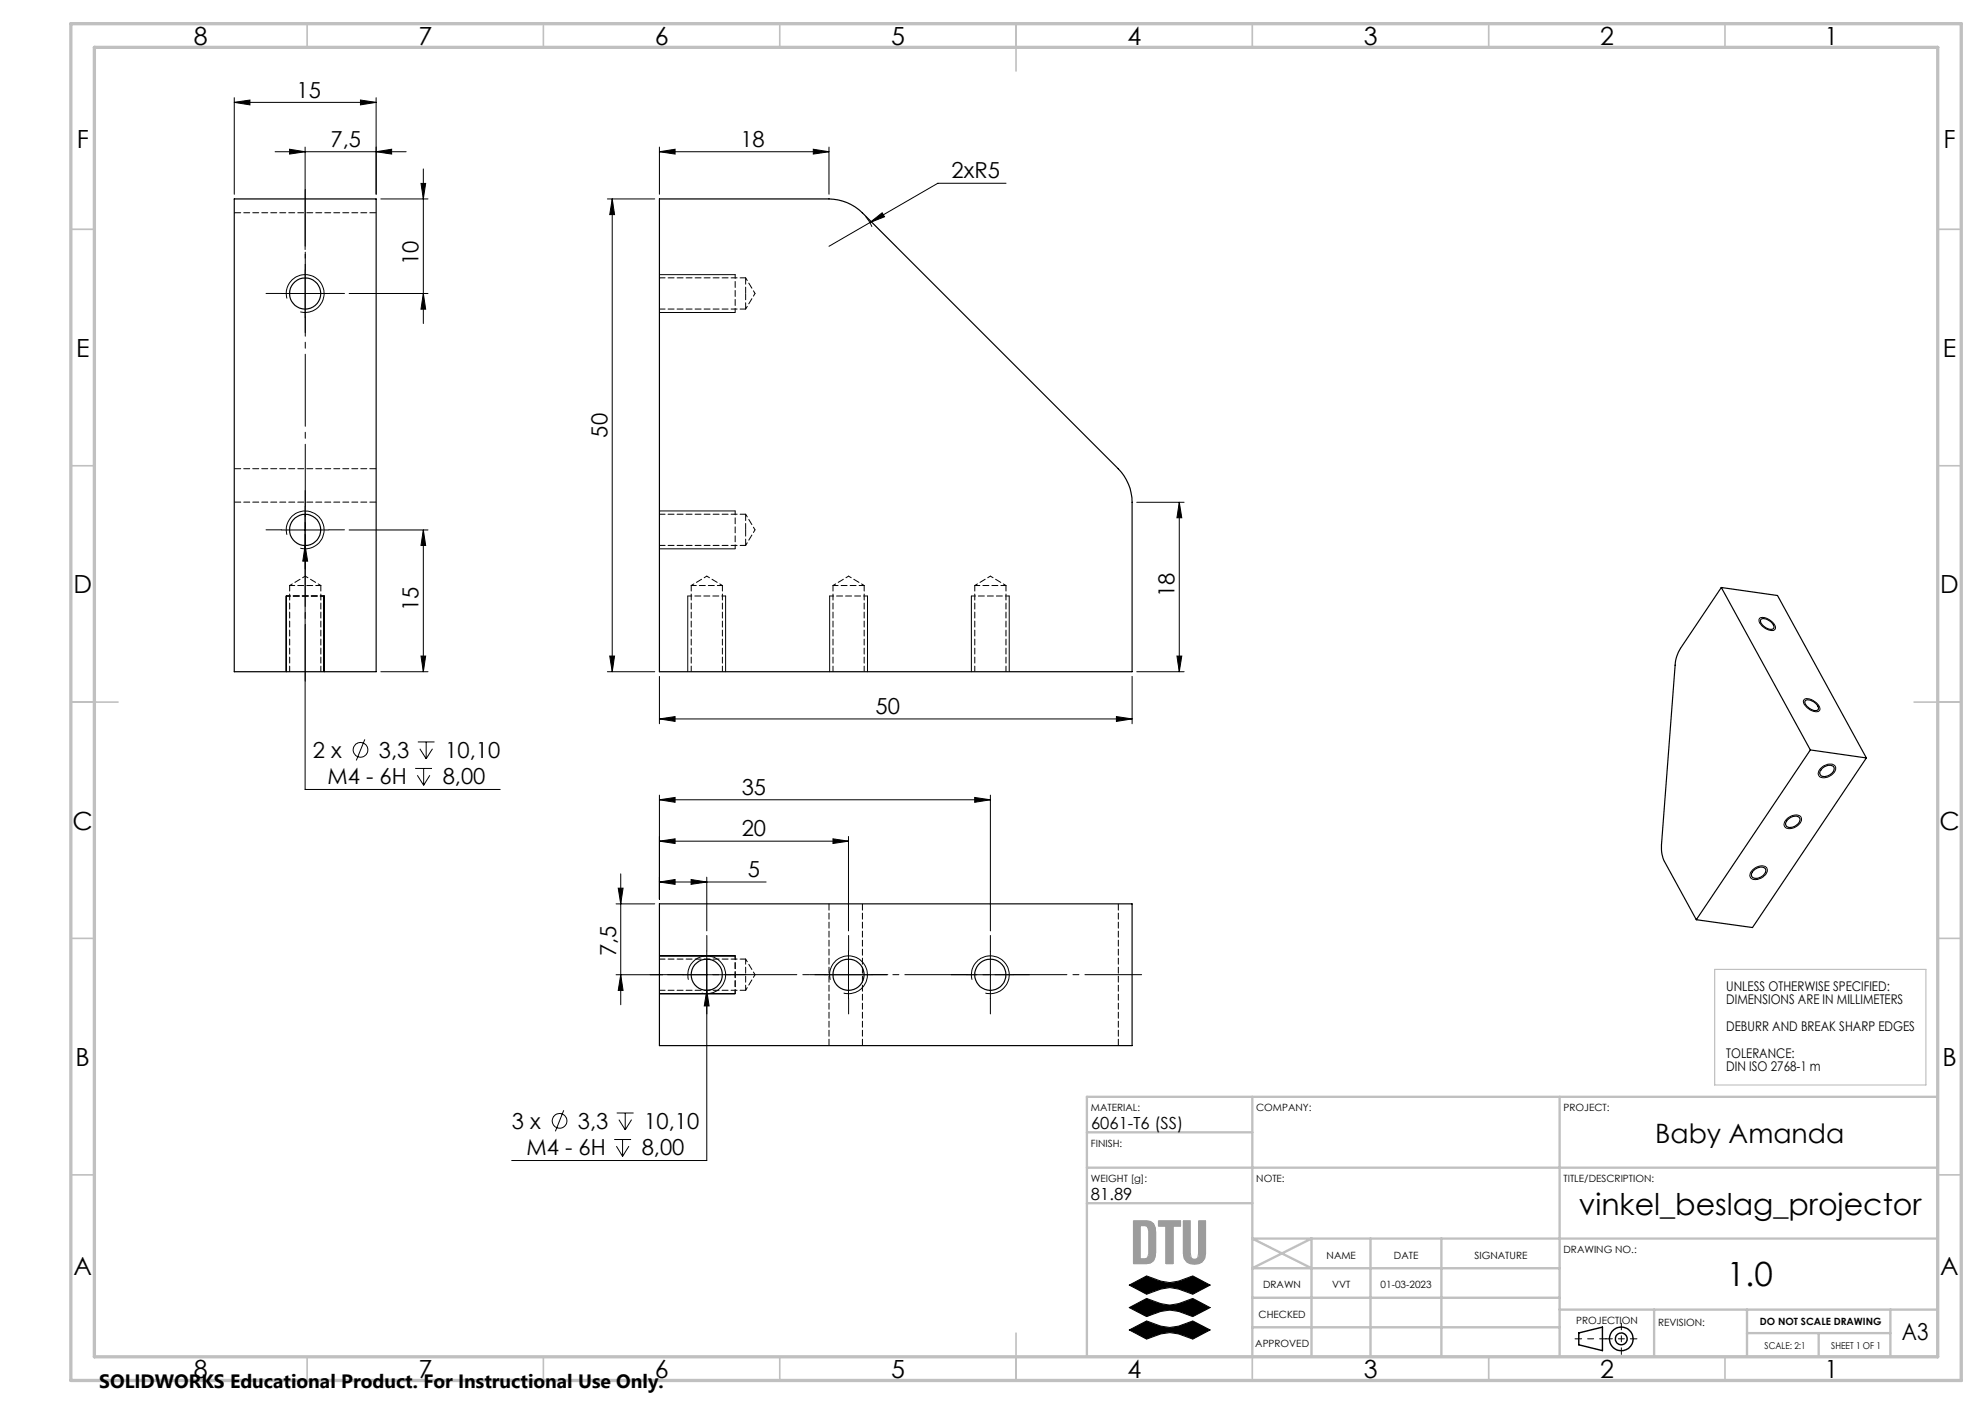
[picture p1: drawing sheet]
<svg xmlns="http://www.w3.org/2000/svg" width="420mm" height="297mm" viewBox="0 0 420 297" stroke-linecap="round" stroke-linejoin="round" font-family="sans-serif">
<path d="M238.9 271.8l3.7-1.9 3 1.1 1.9 .3 1.9-.3 3-1.1 3.6 1.9-3.6 2-3-1.1-1.9-.3-1.9 .3-3 1.1zM238.9 276.6l3.7-1.9 3 1.1 1.9 .3 1.9-.3 3-1.1 3.6 1.9-3.6 1.9a9.4 9.4 0 0 0-9.8 0zM238.9 281.3l3.7-1.9a9.4 9.4 0 0 0 9.8 0l3.6 1.9-3.6 2a9.4 9.4 0 0 0-9.8 0z" fill="none" stroke="#000" stroke-width=".21"/>
<g fill="none" stroke="#000" stroke-width=".3">
<path d="M334 282l5.1-1.3v5l-5.1-1.2z"/>
<circle cx="343" cy="283.2" r="1.25"/>
<circle cx="343.1" cy="283.2" r="2.5"/>
</g>
<path d="M239.9 258.3l2.7-.1 .8 .2 .7 .5 .3 .7 .1 1.1v4.2l-.1 1.1-.3 .7-.7 .5-.8 .1h-2.8zM241.3 259.3l1.3 .1 .5 1v4.7l-.2 .8-.3 .3-.3 .1h-1zM245.2 258.2l4.6 .1-.1 1.1h-1.5l-.1 7.9-1.4-.1v-7.8h-1.5zM250.4 258.3h1.4v6.7l.2 1a.88 .88 0 0 0 1.4 0l.2-1 .1-6.8 1.4 .1v6.8a2.4 2.4 0 0 1-1.9 2.4 2.4 2.4 0 0 1-2.7-1.3l-.1-1.1z" fill="none" stroke="#999" stroke-width=".21"/>
<path d="M343.1 279.9v6.6M333.3 283.2h6.6M346.4 283.2h-6.6" fill="none" stroke="#000" stroke-width=".21" stroke-dasharray="15.2 1.3 1.3 1.3" stroke-dashoffset="13.8"/>
<path d="M362.8 205.1h44.7v24.4h-44.7z" fill="none" stroke="#c0c0c0" stroke-width=".25"/>
<g fill="none" stroke="#c0c0c0" stroke-width=".35">
<path d="M65 5v5M115 5v5M165 5v5M215 5v10M265 5v5M315 5v5M365 5v5M15 48.5h5M410 48.5h5M15 98.5h5M410 98.5h5M15 148.5h10"/>
<path d="M405 148.5h10M15 198.5h5M410 198.5h5M15 248.5h5M410 248.5h5M65 287v5M115 287v5M165 287v5M215 282v10M265 287v5M315 287v5M365 287v5"/>
</g>
<g fill="none" stroke="#c0c0c0" stroke-width=".5">
<path d="M230 232h180v55h-180zM230 239.5h35M265 232v55M330 232v55M230 247h180M230 254.5h35M265 274.5h65M290 262v25M305 262v25M330 277h80M330 268.3h-65l12.5-6.3v25M350 277v10"/>
<path d="M369.6 277v10M400 277v10M410 262h-145l12.5 6.3M265 280.8h65M369.6 282h30.4M384.8 282v5"/>
</g>
<path d="M15 5h400v287h-400zM20 10h390v277h-390z" fill="none" stroke="#c0c0c0" stroke-width=".7"/>
<path d="M238.9 271.8l3.7 2a9.7 9.7 0 0 1 6.4-1.2l3.4 1.2 3.6-2-3.6-1.9a9.7 9.7 0 0 1-6.4 1.2l-3.4-1.2zM238.9 276.6l3.7 1.9a10.2 10.2 0 0 1 6.1-1.2l3.7 1.2 3.6-1.9-3.6-1.9a9.7 9.7 0 0 1-6.4 1.2l-3.4-1.2zM238.9 281.3l3.7 2a9.9 9.9 0 0 1 6.4-1.2l3.4 1.2 3.6-2-3.6-1.9a9.9 9.9 0 0 1-6.4 1.2l-3.4-1.2z" fill-rule="evenodd" fill="#000"/>
<path d="M241.3 259.3l1.3 .1 .5 .8v5.1l-.2 .6-.5 .4h-1.1zM239.9 258.2l-.1 9.1h2.8a1.97 1.97 0 0 0 1.9-2.4v-4.2a1.97 1.97 0 0 0-1.9-2.5zM245.2 258.2v1.2h1.5v7.8l1.4 .1 .1-7.9h1.5l.1-1.1zM250.4 258.2v6.9a2.32 2.32 0 0 0 3.3 2.2 2.09 2.09 0 0 0 1.4-2.2v-6.8l-1.4-.1-.2 7.6a.91 .91 0 0 1-1.2 .5 .91 .91 0 0 1-.5-1.2v-6.8z" fill-rule="evenodd" fill="#999"/>
<g fill="none" stroke="#000" stroke-width=".21">
<path d="M49.6 21.7l3.3-.5v1zM49.6 20.7v20.4M49.6 21.7h30M58.2 32.1h27.7M61.3 31.6l3.3 .5-3.3 .5zM64.6 31.1v21.7M76.3 21.2l3.3 .5-3.3 .5zM79.6 20.7v20.4M79.6 32.1l3.3-.5v1zM89.1 38.8h1l-.5 3.3zM89.6 35.7v32.7M139.5 32.1l3.3-.5v1z"/>
<path d="M139.5 31.1v10M139.5 32.1h35.9M172.1 31.6l3.3 .5-3.3 .5zM175.4 31.1v10M212.9 38.8h-14.5l-23 13.3M64.6 57.1v10M80.6 42.1h10M128.5 42.1h10M129.5 42.1l.5 3.3h-1zM129.5 42.1v100M139.5 58.1h16M183.1 45.8l1.4 2.2"/>
<path d="M184 47.1l2.7-2.1 .4 .9zM59.6 62.1h10M60.7 63.1a4 4 0 0 1 3.5-5 4 4 0 0 1 4.4 4.3 4 4 0 0 1-5.1 3.6M73.9 62.1h16.7M89.6 62.1l.5 3.3h-1zM139.5 66.1h16M59.6 112.1h10M60.7 113.1a4 4 0 0 1 3.5-5 4 4 0 0 1 4.4 4.3 4 4 0 0 1-5.1 3.6M64.6 107.1v59.9h41.2M64.6 115.4l.5 3.3h-1zM73.9 112.1h16.7M89.6 112.1l.5 3.3h-1z"/>
<path d="M89.6 112.1v30M139.5 108.1h16M139.5 116.1h16M240.5 106.3h10M249.5 106.3l.5 3.2h-1zM249.5 106.3v35.8M60.6 126.1v16M68.6 126.1v16M89.1 138.8h1l-.5 3.3zM129 138.8h1l-.5 3.3zM145.5 126.1v16M153.5 126.1v16"/>
<path d="M175.5 126.1v16M183.6 126.1v16M205.5 126.1v16M213.5 126.1v16M249 138.8h1l-.5 3.3zM372.4 130.8a2.7 2.7 0 0 1 3 1.3 .79 .79 0 0 1 .1 1.1 .79 .79 0 0 1-1.1 .1 2.59 2.59 0 0 1-2.2-2.4zM77.2 156.4l-1.8 4.5M80.6 142.1h10M88.4 156.9h3.5M88.8 158.4l1.4 2.1M90.2 156.9v3.6M91.5 158.4l-1.3 2.1"/>
<path d="M128.5 142.1h10M139.5 152.1l3.3-.5v1zM139.5 143.1v10M139.5 152.1h100M236.2 151.6l3.3 .5-3.3 .5zM239.5 143.1v10M240.5 142.1h10M381.7 148a2.21 2.21 0 0 1 2.7 .7l.4 .6a.79 .79 0 0 1 .1 1.1 .79 .79 0 0 1-1.1 .1 2.73 2.73 0 0 1-2.2-2.3zM87.8 162.6h3.6M88.3 164l1.3 2.1M89.6 162.6v3.5M90.9 164l-1.3 2.1"/>
<path d="M139.5 177.9l3.3-.5v1zM139.5 169.2l3.3-.5v1zM139.5 168.2v22M139.5 177.9h40M139.5 169.2h70.1M176.2 177.4l3.3 .5-3.3 .5zM179.5 176.9v20M206.2 168.7l3.4 .5-3.4 .5zM209.6 168.2v28.7M378.2 173.1a2.06 2.06 0 0 1 2.9-.2 2.05 2.05 0 0 1-1.9 2.3 1.07 1.07 0 0 1-1.2 0 1.07 1.07 0 0 1-.5-1.1zM385.2 162.6a2.22 2.22 0 0 1 3.1-.5 2.1 2.1 0 0 1-2.1 2.4 1.1 1.1 0 0 1-1.4-.5 1.1 1.1 0 0 1 .4-1.4zM130.4 191.2h8.1"/>
<path d="M130.8 187.9h1l-.5 3.3zM131.3 184.9v27.6M139.5 186.6l3.3-.5v1zM139.5 186.6h22.6M146.2 186.1l3.3 .5-3.3 .5zM149.5 185.6v11.3M370.7 184.1a2.22 2.22 0 0 1 3.1-.5 2.06 2.06 0 0 1-1.9 2.4 1.1 1.1 0 0 1-1.6-1zM130.4 206.2h9.8M131.3 206.2l.5 3.3h-1zM139.5 202.2h16M139.5 210.2h16M144.5 206.2h10"/>
<path d="M145.7 207.3a4 4 0 0 1 3.5-5.1 4 4 0 0 1 4.3 4.4 4 4 0 0 1-5 3.5M149.5 201.2v44.3h-41.2M149.5 209.5l.5 3.3h-1zM174.5 206.2h10M175.7 207.3a4 4 0 0 1 3.5-5.1 4 4 0 0 1 4.3 4.4 4 4 0 0 1-5 3.5M179.5 201.2v10M204.5 206.2h10M205.7 207.3a4 4 0 0 1 3.5-5.1 4 4 0 0 1 4.3 4.4 4 4 0 0 1-5 3.5M209.5 201.2v10M119.3 234.9l-1.8 4.4M130.5 235.4h3.6M131 236.9l1.3 2.1"/>
<path d="M132.3 235.4v3.6M133.6 236.9l-1.3 2.1M130 241h3.5M130.4 242.5l1.3 2.1M131.7 241v3.6M133.1 242.5l-1.4 2.1"/>
<circle cx="76.3" cy="158.6" r="1.55"/>
<circle cx="118.4" cy="237.1" r="1.56"/>
</g>
<path d="M64.6 40.1v104M137.6 206.2h104" fill="none" stroke="#000" stroke-width=".21" stroke-dasharray="15.2 1.3 1.3 1.3" stroke-dashoffset="3.2"/>
<path d="M155.6 66.1v-8M155.6 116.1v-8M68.6 126.1h-8M153.6 126.1h-8M183.6 126.1h-8M213.6 126.1h-8M155.6 210.2v-8" fill="none" stroke="#000" stroke-width=".21" stroke-dasharray="1.3 .6" stroke-dashoffset=".4"/>
<g fill="none" stroke="#000" stroke-width=".21" stroke-dasharray="15.2 1.3 1.3 1.3">
<path d="M64.6 57.1v-3.3M59.6 62.1h-3.3M64.6 67.1v3.3M69.6 62.1h3.3M59.6 112.1h-3.3M64.6 107.1v-3.3M64.6 117.1v3.3M69.6 112.1h3.3M144.6 206.2h-3.3M149.6 201.2v-3.3M149.6 211.2v3.3M154.6 206.2h3.3"/>
<path d="M174.6 206.2h-3.3M179.6 201.2v-3.3M179.6 211.2v3.3M184.6 206.2h3.3M204.6 206.2h-3.3M209.6 201.2v-3.3M209.6 211.2v3.3M214.6 206.2h3.3"/>
</g>
<g fill="#000">
<path d="M172.1 31.6l3.3 .5-3.3 .5zM139.5 32.1l3.3-.5v1zM76.3 21.2l3.3 .5-3.3 .5zM49.6 21.7l3.3-.5v1z"/>
<path d="M129.5 42.1l.5 3.3h-1zM129 138.8h1l-.5 3.3zM89.1 38.8h1l-.5 3.3zM89.6 62.1l.5 3.3h-1z"/>
<path d="M139.5 152.1l3.3-.5v1zM236.2 151.6l3.3 .5-3.3 .5zM184 47.1l3.1-1.2-.4-.9zM61.3 31.6l3.3 .5-3.3 .5zM79.6 32.1l3.3-.5v1zM64.6 115.4l-.5 3.3h1zM149.5 209.5l-.5 3.3h1zM139.5 186.6l3.3-.5v1zM146.2 186.1l3.3 .5-3.3 .5zM139.5 177.9l3.3-.5v1zM176.2 177.4l3.3 .5-3.3 .5zM139.5 169.2l3.3-.5v1zM206.2 168.7l3.4 .5-3.4 .5z"/>
<path d="M249 138.8h1l-.5 3.3zM249.5 106.3l.5 3.2h-1zM89.1 138.8h1l-.5 3.3zM89.6 112.1l.5 3.3h-1zM131.3 206.2l.5 3.3h-1zM130.8 187.9h1l-.5 3.3z"/>
</g>
<g fill="none" stroke="#000" stroke-width=".25">
<path d="M49.6 42.1h30v100h-30zM139.5 42.1h35.9a10.2 10.2 0 0 1 7.1 2.9l54.1 54.2a10.2 10.2 0 0 1 2.9 7.1v35.8h-100zM364.2 124.3l-8.6 12.9a7.4 7.4 0 0 0-1.2 3.5l-2.9 38a6.7 6.7 0 0 0 .7 3.5l6.7 12.4M364.2 124.3l11.9 1.7 18.8 34.3M364.2 124.3l18.8 34.3M372.6 131a2.16 2.16 0 0 1 2.6 1.2 .59 .59 0 0 1 .1 .7 .59 .59 0 0 1-.8 .2 2.53 2.53 0 0 1-2-1.8zM382 148.2a2.16 2.16 0 0 1 2.6 1.2 .65 .65 0 0 1 0 .8 .65 .65 0 0 1-.9 .1 2.15 2.15 0 0 1-1.8-2zM383 158.6l11.9 1.7M383 158.6l-24.1 36M378.2 173.5a1.81 1.81 0 0 1 2.6-.4 1.93 1.93 0 0 1-2.5 1.9 .85 .85 0 0 1-.5-.7 .85 .85 0 0 1 .4-.8zM385.4 162.7a1.79 1.79 0 0 1 2.6-.4 1.9 1.9 0 0 1-2.8 1.7l-.2-.5zM394.9 160.3l-24.1 35.9-11.9-1.6"/>
<path d="M139.5 191.2h100v30h-100zM370.9 184.2a1.81 1.81 0 0 1 2.7-.4 1.84 1.84 0 0 1-1 1.7 1.84 1.84 0 0 1-1.9-.1l-.1-.5z"/>
<circle cx="64.6" cy="62.1" r="3.3"/>
<circle cx="64.6" cy="112.1" r="3.3"/>
<circle cx="149.5" cy="206.2" r="3.3"/>
<circle cx="179.5" cy="206.2" r="3.3"/>
<circle cx="209.6" cy="206.2" r="3.3"/>
</g>
<path d="M49.6 45h30M157.8 62.1v-3.3M157.8 65.4v-3.3M79.6 99.1h-30M49.6 106.2h30M157.8 112.1v-3.3M157.8 115.4v-3.3M175.4 191.2v30M236.6 191.2v30M182.5 221.2v-30" fill="none" stroke="#000" stroke-width=".21" stroke-dasharray="1.3 .6" stroke-dashoffset="-.1"/>
<path d="M67.9 123.9h-6.6M152.9 123.9h-6.6M182.9 123.9h-6.6M212.9 123.9h-6.6M157.8 209.5v-6.6" fill="none" stroke="#000" stroke-width=".21" stroke-dasharray="1.3 .6" stroke-dashoffset=".2"/>
<g fill="none" stroke="#000" stroke-width=".21" stroke-dasharray="1.3 .6" stroke-dashoffset=".6">
<path d="M157.8 65.4l2-3.3M159.8 62.1l-2-3.3M157.8 115.4l2-3.3M159.8 112.1l-2-3.3M64.6 121.9l-3.3 2M67.9 123.9l-3.3-2M149.6 121.9l-3.3 2M152.9 123.9l-3.3-2M179.6 121.9l-3.3 2M182.9 123.9l-3.3-2M209.6 121.9l-3.3 2M212.9 123.9l-3.3-2"/>
<path d="M157.8 209.5l2-3.3M159.8 206.2l-2-3.3"/>
</g>
<g fill="none" stroke="#000" stroke-width=".21" stroke-dasharray="1.3 .6" stroke-dashoffset=".1">
<path d="M157.8 58.8h-18.2M139.6 65.4h18.2M139.6 115.4h18.2M157.8 108.8h-18.2M61.3 123.9v18.2M146.3 123.9v18.2M176.3 123.9v18.2M206.3 123.9v18.2M67.9 142.1v-18.2M152.9 142.1v-18.2M182.9 142.1v-18.2M212.9 142.1v-18.2"/>
<path d="M139.6 209.5h18.2M157.8 202.9h-18.2"/>
</g>
<text font-size="7.1" x="365.3" y="272.1">1.0</text>
<text font-size="6.3" x="334" y="256.9">vinkel_beslag_projector</text>
<text font-size="5.6" x="350.2" y="241.7">Baby Amanda</text>
<g font-size="5.3">
<text x="41" y="9.5">8</text>
<text x="88.5" y="9.5">7</text>
<text x="138.5" y="9.5">6</text>
<text x="188.5" y="9.5">5</text>
<text x="238.5" y="9.5">4</text>
<text x="288.5" y="9.5">3</text>
<text x="338.5" y="9.5">2</text>
<text x="386" y="9.5">1</text>
<text x="16.2" y="31.2">F</text>
<text x="411.2" y="31.2">F</text>
<text x="16.1" y="75.5">E</text>
<text x="411.1" y="75.5">E</text>
<text x="15.5" y="125.5">D</text>
<text x="410.5" y="125.5">D</text>
<text x="15.4" y="175.5">C</text>
<text x="410.4" y="175.5">C</text>
<text x="16" y="225.5">B</text>
<text x="411" y="225.5">B</text>
<text x="15.5" y="269.7">A</text>
<text x="410.5" y="269.7">A</text>
<text x="41" y="291.5">8</text>
<text x="88.5" y="291.5">7</text>
<text x="138.5" y="291.5">6</text>
<text x="188.5" y="291.5">5</text>
<text x="238.5" y="291.5">4</text>
<text x="288.5" y="291.5">3</text>
<text x="338.5" y="291.5">2</text>
<text x="386" y="291.5">1</text>
</g>
<text font-size="4.9" x="402.4" y="283.4">A3</text>
<g font-size="4.7">
<text x="62.8" y="20.6">15</text>
<text x="70" y="31.1">7,5</text>
<text x="156.7" y="31.1">18</text>
<text x="201.4" y="37.7">2xR5</text>
<text x="88.6" y="56.1" transform="rotate(-90 88.6 56.1)">10</text>
<text x="128.5" y="92.6" transform="rotate(-90 128.5 92.6)">50</text>
<text x="88.6" y="129.2" transform="rotate(-90 88.6 129.2)">15</text>
<text x="248.5" y="126.3" transform="rotate(-90 248.5 126.3)">18</text>
<text x="185.3" y="151.1">50</text>
<text x="66.2" y="160.3">2 x</text>
<text x="80.2" y="160.3">3,3</text>
<text x="94.2" y="160.3">10,10</text>
<text x="69.3" y="165.9">M4 - 6H</text>
<text x="93.7" y="165.9">8,00</text>
<text x="156.9" y="168.2">35</text>
<text x="156.9" y="176.9">20</text>
<text x="158.2" y="185.5">5</text>
<text x="130.3" y="202.3" transform="rotate(-90 130.3 202.3)">7,5</text>
<text x="108.3" y="238.8">3 x</text>
<text x="122.3" y="238.8">3,3</text>
<text x="136.3" y="238.8">10,10</text>
<text x="111.4" y="244.4">M4 - 6H</text>
<text x="135.8" y="244.4">8,00</text>
</g>
<text font-size="4.1" x="21" y="293.7">SOLIDWORKS Educational Product. For Instructional Use Only.</text>
<g font-size="3.5">
<text x="230.8" y="238.8">6061-T6 (SS)</text>
<text x="230.8" y="253.8">81.89</text>
</g>
<g font-size="2.8">
<text x="365.3" y="209.6">UNLESS OTHERWISE SPECIFIED:</text>
<text x="365.3" y="212.4">DIMENSIONS ARE IN MILLIMETERS</text>
<text x="365.3" y="218.1">DEBURR AND BREAK SHARP EDGES</text>
<text x="365.3" y="223.7">TOLERANCE:</text>
<text x="365.3" y="226.6">DIN ISO 2768-1 m</text>
</g>
<g font-size="2.1">
<text x="230.8" y="235">MATERIAL:</text>
<text x="265.8" y="235.1">COMPANY:</text>
<text x="330.8" y="235">PROJECT:</text>
<text x="230.8" y="242.6">FINISH:</text>
<text x="230.8" y="250.1">WEIGHT [g]:</text>
<text x="265.8" y="250">NOTE:</text>
<text x="330.8" y="250">TITLE/DESCRIPTION:</text>
<text x="280.7" y="266.3">NAME</text>
<text x="294.9" y="266.3">DATE</text>
<text x="312" y="266.3">SIGNATURE</text>
<text x="330.8" y="265">DRAWING NO.:</text>
<text x="267.3" y="272.5">DRAWN</text>
<text x="281.8" y="272.5">VVT</text>
<text x="292.1" y="272.5">01-03-2023</text>
<text x="266.3" y="278.8">CHECKED</text>
<text x="333.5" y="280">PROJECTION</text>
<text x="350.8" y="280.5">REVISION:</text>
<text x="372.4" y="280.3">DO NOT SCALE DRAWING</text>
<text x="265.6" y="285">APPROVED</text>
</g>
<g font-size="2">
<text x="373.4" y="285.4">SCALE: 2:1</text>
<text x="387.5" y="285.4">SHEET 1 OF 1</text>
</g>
</svg>
